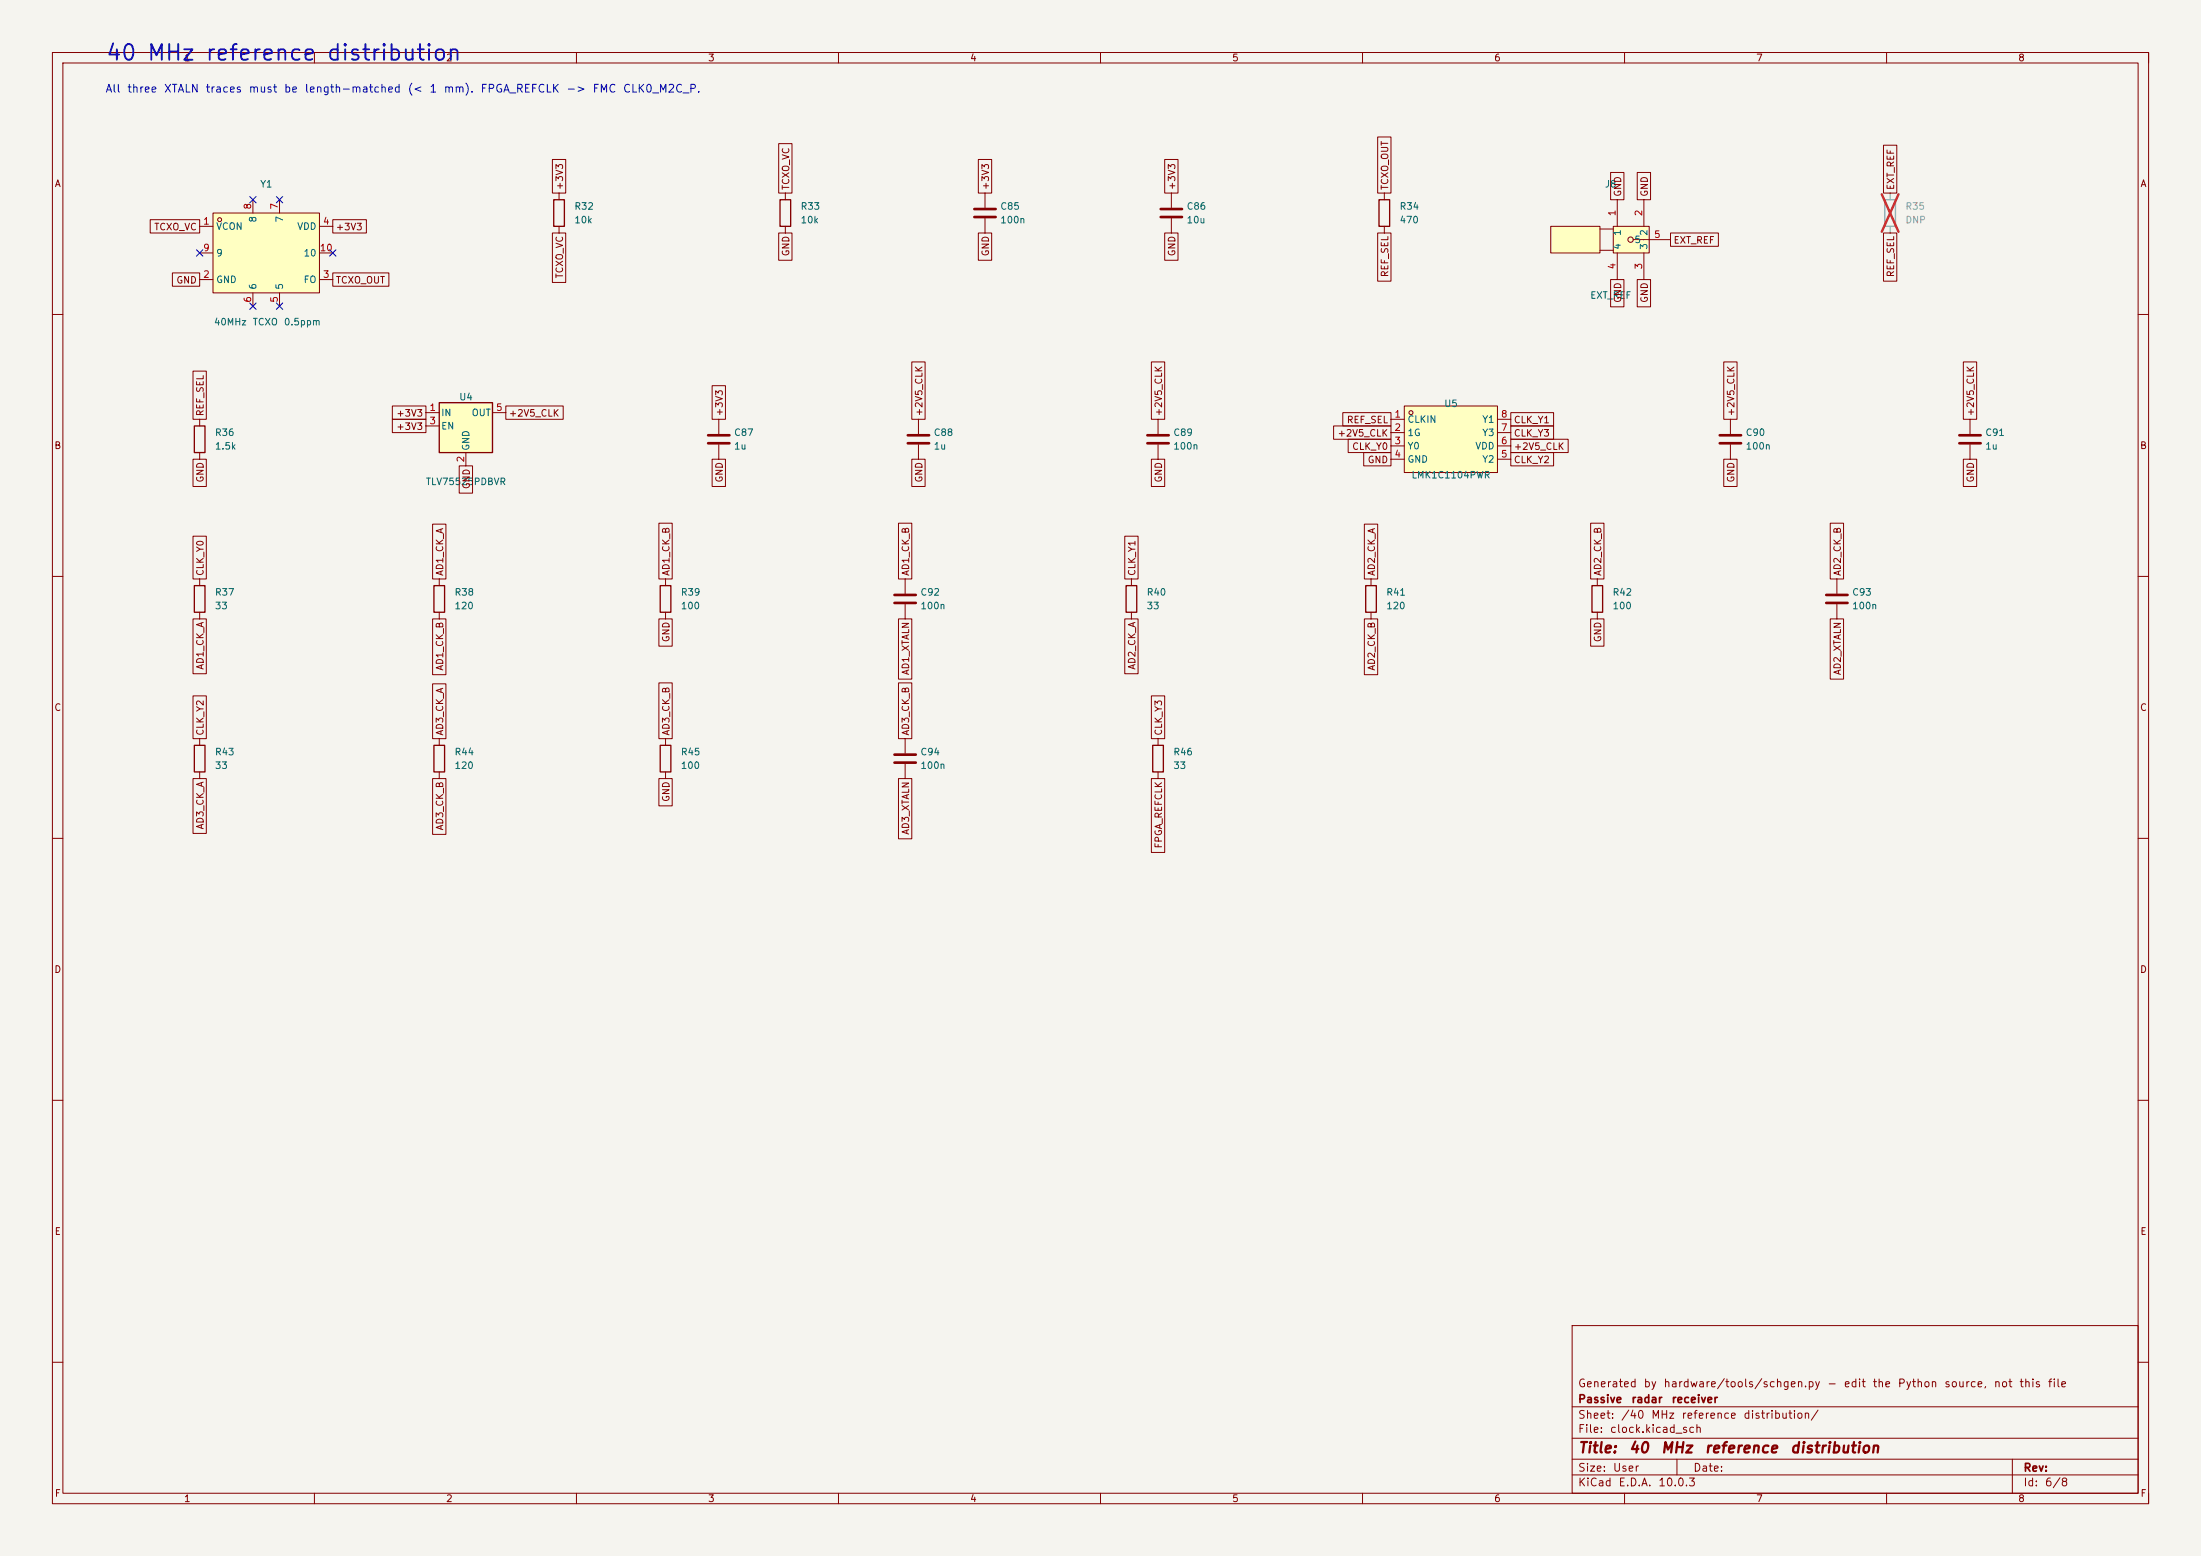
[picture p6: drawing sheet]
<svg xmlns="http://www.w3.org/2000/svg" width="420mm" height="297mm" viewBox="0 0 420 297" stroke-linecap="round" stroke-linejoin="round" font-family="sans-serif">
<path d="M0 0h420v297h-420z" fill="#f5f4ef" stroke="#f5f4ef" stroke-width=".19"/>
<g fill="none" stroke="#840000" stroke-width=".19">
<path d="M10 10h400v277h-400zM12 12h396v273h-396zM60 10v2M110 10v2M160 10v2M210 10v2M260 10v2M310 10v2M360 10v2M410 10v2M10 60h2M408 60h2"/>
<path d="M38.1 80v1.3M38.1 86.4v1.3M10 110h2M38.1 110.5v1.3M38.1 116.9v1.2M172.7 110.5v2.8M172.7 115.3v2.8M408 110h2M38.1 141v1.3M38.1 147.3v1.3M127 141v1.3M127 147.3v1.3"/>
<path d="M10 160h2M408 160h2M10 210h2M408 210h2M300 253h108v32h-108zM10 260h2M300 278.5h108M300 274.5h108M300 268.5h108M320 278.5v3M384 278.5v6.5M408 260h2"/>
<path d="M60 285v2M110 285v2M160 285v2M210 285v2M260 285v2M300 281.5h108M310 285v2M360 285v2M410 285v2"/>
</g>
<path d="M37.1 81.3h2v5.1h-2zM37.1 111.8h2v5.1h-2zM37.1 142.3h2v5h-2zM126 142.3h2v5h-2z" fill="none" stroke="#840000" stroke-width=".25"/>
<path d="M170.7 113.6h4.1M170.7 115.1h4.1" fill="none" stroke="#840000" stroke-width=".51"/>
<path d="M268 77.5h17.7v12.7h-17.7z" fill="#ffffc2"/>
<g fill="none" stroke="#840000" stroke-width=".19">
<path d="M268 77.5h17.7v12.7h-17.7zM137.2 80v2.8M137.2 84.9v2.8M175.3 80v2.8M175.3 84.9v2.8M265.4 80h2.6M265.4 82.6h2.6M265.4 85.1h2.6M265.4 87.7h2.6M285.7 80h2.6M285.7 82.6h2.6M285.7 85.1h2.6"/>
<path d="M285.7 87.7h2.6M172.7 141v2.8M172.7 145.8v2.8"/>
<circle cx="269.2" cy="78.8" r=".38"/>
</g>
<path d="M135.1 83.1h4.1M135.1 84.6h4.1M173.2 83.1h4.1M173.2 84.6h4.1M170.7 144h4.1M170.7 145.6h4.1" fill="none" stroke="#840000" stroke-width=".51"/>
<path d="M83.8 76.9h10.2v9.5h-10.2z" fill="#ffffc2"/>
<path d="M105.7 38.1h2v5.1h-2zM263.1 38.1h2.1v5.1h-2.1zM83.8 76.9h10.2v9.5h-10.2zM82.8 111.8h2v5.1h-2zM126 111.8h2v5.1h-2zM214.9 111.8h2v5.1h-2zM260.6 111.8h2v5.1h-2zM82.8 142.3h2v5h-2zM220 142.3h2v5h-2z" fill="none" stroke="#840000" stroke-width=".25"/>
<g fill="none" stroke="#840000" stroke-width=".19">
<path d="M106.7 36.9v1.2M188 36.9v2.7M223.5 36.9v2.7M264.2 36.9v1.2M106.7 43.2v1.3M188 41.7v2.8M223.5 41.7v2.8M264.2 43.2v1.3M81.3 78.8h2.5M94 78.8h2.5M81.3 81.3h2.5M88.9 86.4v2.5"/>
<path d="M221 80v2.8M221 84.9v2.8M83.8 110.5v1.3M83.8 116.9v1.2M127 110.5v1.3M127 116.9v1.2M215.9 110.5v1.3M215.9 116.9v1.2M261.6 110.5v1.3M261.6 116.9v1.2M83.8 141v1.3M83.8 147.3v1.3"/>
<path d="M221 141v1.3M221 147.3v1.3"/>
</g>
<path d="M185.9 39.9h4.1M221.5 39.9h4.1M185.9 41.4h4.1M221.5 41.4h4.1M218.9 83.1h4.1M218.9 84.6h4.1" fill="none" stroke="#840000" stroke-width=".51"/>
<g fill="#ffffc2">
<path d="M295.9 43.2h9.4v5.1h-9.4z"/>
<path d="M307.9 43.2h6.8v5.1h-6.8z"/>
</g>
<g fill="none" stroke="#840000" stroke-width=".19">
<path d="M308.6 38.1v5.1M313.7 38.1v5.1M295.9 43.2h9.4v5.1h-9.4zM305.3 43.7h2.5M305.3 47.8h2.5M307.9 43.2h6.8v5.1h-6.8zM308.6 48.3v5.1M311.7 45.7h7.1M313.7 48.3v5.1M330.2 80v2.8M330.2 84.9v2.8M375.9 80v2.8"/>
<path d="M375.9 84.9v2.8M304.8 110.5v1.3M304.8 116.9v1.2M350.5 110.5v2.8M350.5 115.3v2.8"/>
<circle cx="311.1" cy="45.7" r=".51"/>
</g>
<path d="M328.2 83.1h4M328.2 84.6h4M373.9 83.1h4.1M373.9 84.6h4.1M348.5 113.6h4.1M348.5 115.1h4.1" fill="none" stroke="#840000" stroke-width=".51"/>
<path d="M303.8 111.8h2v5.1h-2z" fill="none" stroke="#840000" stroke-width=".25"/>
<path d="M359.7 38.1h2v5.1h-2z" fill="none" stroke="#9c9b98" stroke-width=".25"/>
<path d="M360.7 36.9v1.2M360.7 43.2v1.3" fill="none" stroke="#9c9b98" stroke-width=".19"/>
<path d="M359.1 37.1l3.2 7.1M362.3 37.1l-3.2 7.1" fill="none" stroke="#e12e31" stroke-width=".46"/>
<path d="M40.6 40.7h20.4v15.2h-20.4z" fill="#ffffc2"/>
<g fill="none" stroke="#840000" stroke-width=".19">
<path d="M48.3 38.1v2.6M53.3 38.1v2.6M105.4 30.4h2.6v6.5h-2.6zM148.6 27.4h2.5v9.5h-2.5zM149.9 36.9v1.2M186.7 30.4h2.5v6.5h-2.5zM222.2 30.4h2.6v6.5h-2.6zM262.9 26.1h2.5v10.8h-2.5zM307.3 32.9h2.6v5.2h-2.6zM312.4 32.9h2.6v5.2h-2.6zM359.4 27.7h2.6v9.2h-2.6zM28.7 41.9h9.4v2.6h-9.4z"/>
<path d="M32.9 52.1h5.2v2.5h-5.2zM38.1 43.2h2.5M38.1 53.4h2.5M38.1 48.3h2.5M40.6 40.7h20.4v15.2h-20.4zM48.3 55.9v2.5M53.3 55.9v2.5M61 43.2h2.5M61 53.4h2.5M61 48.3h2.5M63.5 41.9h6.4v2.6h-6.4zM63.5 52.1h10.7v2.5h-10.7z"/>
<path d="M105.4 44.5h2.6v9.4h-2.6zM148.6 44.5h2.5v5.2h-2.5zM149.9 43.2v1.3M186.7 44.5h2.5v5.2h-2.5zM222.2 44.5h2.6v5.2h-2.6zM262.9 44.5h2.5v9.2h-2.5zM307.3 53.4h2.6v5.2h-2.6zM312.4 53.4h2.6v5.2h-2.6zM318.8 44.5h9.1v2.5h-9.1zM359.4 44.5h2.6v9.2h-2.6zM36.8 70.8h2.6v9.2h-2.6zM74.9 77.5h6.4v2.5h-6.4z"/>
<path d="M96.5 77.5h11v2.5h-11zM135.9 73.6h2.5v6.4h-2.5zM174 69.1h2.5v10.9h-2.5zM219.7 69.1h2.6v10.9h-2.6zM256.2 78.8h9.2v2.5h-9.2zM288.3 78.8h8.2v2.5h-8.2zM328.9 69.1h2.6v10.9h-2.6zM374.6 69.1h2.6v10.9h-2.6zM36.8 87.7h2.6v5.2h-2.6zM74.9 80h6.4v2.6h-6.4zM87.6 88.9h2.6v5.2h-2.6zM125.7 99.9h2.6v10.6h-2.6z"/>
<path d="M135.9 87.7h2.5v5.2h-2.5zM171.4 99.9h2.6v10.6h-2.6zM174 87.7h2.5v5.2h-2.5zM219.7 87.7h2.6v5.2h-2.6zM254.5 81.3h10.9v2.5h-10.9zM257.3 83.8h8.1v2.6h-8.1zM260.2 86.4h5.2v2.5h-5.2zM288.3 86.4h8.2v2.5h-8.2zM288.3 83.8h10.9v2.6h-10.9zM288.3 81.3h8.2v2.5h-8.2zM303.5 99.9h2.6v10.6h-2.6zM328.9 87.7h2.6v5.2h-2.6z"/>
<path d="M349.2 99.9h2.6v10.6h-2.6zM374.6 87.7h2.6v5.2h-2.6zM36.8 118.1h2.6v10.5h-2.6zM36.8 102.3h2.6v8.2h-2.6zM82.5 118.1h2.6v10.7h-2.6zM82.5 100h2.6v10.5h-2.6zM125.7 118.1h2.6v5.2h-2.6zM171.4 118.1h2.6v11.5h-2.6zM214.6 102.3h2.6v8.2h-2.6zM214.6 118.1h2.6v10.5h-2.6zM260.3 118.1h2.6v10.7h-2.6zM260.3 100h2.6v10.5h-2.6z"/>
<path d="M303.5 118.1h2.6v5.2h-2.6zM349.2 118.1h2.6v11.5h-2.6zM36.8 132.8h2.6v8.2h-2.6zM82.5 130.5h2.6v10.5h-2.6zM125.7 130.3h2.6v10.7h-2.6zM171.4 130.3h2.6v10.7h-2.6zM219.7 132.8h2.6v8.2h-2.6zM36.8 148.6h2.6v10.5h-2.6zM82.5 148.6h2.6v10.7h-2.6zM125.7 148.6h2.6v5.2h-2.6zM171.4 148.6h2.6v11.5h-2.6zM219.7 148.6h2.6v14.1h-2.6z"/>
<circle cx="41.9" cy="41.9" r=".38"/>
</g>
<path d="M148.8 38.1h2.1v5.1h-2.1z" fill="none" stroke="#840000" stroke-width=".25"/>
<path d="M47.7 37.5l1.2 1.2M48.9 37.5l-1.2 1.2M52.7 37.5l1.2 1.2M53.9 37.5l-1.2 1.2M37.5 47.7l1.2 1.2M38.7 47.7l-1.2 1.2M47.7 57.8l1.2 1.3M48.9 57.8l-1.2 1.3M52.7 57.8l1.2 1.3M53.9 57.8l-1.2 1.3M62.9 47.7l1.2 1.2M64.1 47.7l-1.2 1.2" fill="none" stroke="#000084" stroke-width=".19"/>
<text font-size="3" fill="#0000c2" x="20" y="12.3">40 MHz reference distribution</text>
<g font-size="2" fill="#840000">
<text x="301" y="277.9">Title:</text>
<text x="310.7" y="277.9">40</text>
<text x="316.8" y="277.9">MHz</text>
<text x="325.1" y="277.9">reference</text>
<text x="341.4" y="277.9">distribution</text>
</g>
<g font-size="1.5" fill="#0000c2">
<text x="20" y="18">All</text>
<text x="24.2" y="18">three</text>
<text x="31.2" y="18">XTALN</text>
<text x="39.1" y="18">traces</text>
<text x="47.3" y="18">must</text>
<text x="54.1" y="18">be</text>
<text x="58" y="18">length-matched</text>
<text x="77.7" y="18">(&lt;</text>
<text x="81.8" y="18">1</text>
<text x="84.6" y="18">mm).</text>
<text x="91.6" y="18">FPGA_REFCLK</text>
<text x="107.9" y="18">-&gt;</text>
<text x="113" y="18">FMC</text>
<text x="118.8" y="18">CLK0_M2C_P.</text>
</g>
<g font-size="1.5" fill="#840000">
<text x="301" y="268.2">Passive</text>
<text x="301" y="265.2">Generated</text>
<text x="311.2" y="268.2">radar</text>
<text x="313.5" y="265.2">by</text>
<text x="317.3" y="265.2">hardware/tools/schgen.py</text>
<text x="318.8" y="268.2">receiver</text>
<text x="348.5" y="265.2">-</text>
<text x="351.7" y="265.2">edit</text>
<text x="357.2" y="265.2">the</text>
<text x="362" y="265.2">Python</text>
<text x="370.9" y="265.2">source,</text>
<text x="380.3" y="265.2">not</text>
<text x="385.2" y="265.2">this</text>
<text x="390.6" y="265.2">file</text>
<text x="301" y="273.9">File:</text>
<text x="301" y="271.2">Sheet:</text>
<text x="307.1" y="273.9">clock.kicad_sch</text>
<text x="309.2" y="271.2">/40</text>
<text x="315" y="271.2">MHz</text>
<text x="320.8" y="271.2">reference</text>
<text x="332.6" y="271.2">distribution/</text>
<text x="301" y="281.3">Size:</text>
<text x="307.7" y="281.3">User</text>
<text x="323" y="281.3">Date:</text>
<text x="386" y="281.3">Rev:</text>
<text x="301" y="284.1">KiCad</text>
<text x="308.7" y="284.1">E.D.A.</text>
<text x="316.3" y="284.1">10.0.3</text>
<text x="386" y="284.1">Id:</text>
<text x="390.1" y="284.1">6/8</text>
</g>
<g font-size="1.3" fill="#840000">
<text x="35" y="12">1</text>
<text x="85" y="12">2</text>
<text x="135" y="12">3</text>
<text x="185" y="12">4</text>
<text x="235" y="12">5</text>
<text x="285" y="12">6</text>
<text x="335" y="12">7</text>
<text x="385" y="12">8</text>
<text x="10.3" y="36">A</text>
<text x="107.7" y="36.4" transform="rotate(-90 107.7 36.4)">+3V3</text>
<text x="150.9" y="36.4" transform="rotate(-90 150.9 36.4)">TCXO_VC</text>
<text x="189" y="36.4" transform="rotate(-90 189 36.4)">+3V3</text>
<text x="224.6" y="36.4" transform="rotate(-90 224.6 36.4)">+3V3</text>
<text x="265.2" y="36.4" transform="rotate(-90 265.2 36.4)">TCXO_OUT</text>
<text x="309.7" y="37.6" transform="rotate(-90 309.7 37.6)">GND</text>
<text x="314.8" y="37.6" transform="rotate(-90 314.8 37.6)">GND</text>
<text x="361.7" y="36.4" transform="rotate(-90 361.7 36.4)">EXT_REF</text>
<text x="408.3" y="36">A</text>
<text x="29.3" y="44.3">TCXO_VC</text>
<text x="64" y="44.3">+3V3</text>
<text x="319.2" y="46.8">EXT_REF</text>
<text x="107.7" y="53.3" transform="rotate(-90 107.7 53.3)">TCXO_VC</text>
<text x="150.9" y="49" transform="rotate(-90 150.9 49)">GND</text>
<text x="189" y="49" transform="rotate(-90 189 49)">GND</text>
<text x="224.6" y="49" transform="rotate(-90 224.6 49)">GND</text>
<text x="265.2" y="53" transform="rotate(-90 265.2 53)">REF_SEL</text>
<text x="361.7" y="53" transform="rotate(-90 361.7 53)">REF_SEL</text>
<text x="33.5" y="54.4">GND</text>
<text x="64" y="54.4">TCXO_OUT</text>
<text x="309.7" y="57.9" transform="rotate(-90 309.7 57.9)">GND</text>
<text x="314.8" y="57.9" transform="rotate(-90 314.8 57.9)">GND</text>
<text x="39.2" y="79.6" transform="rotate(-90 39.2 79.6)">REF_SEL</text>
<text x="75.5" y="79.8">+3V3</text>
<text x="75.5" y="82.4">+3V3</text>
<text x="97" y="79.8">+2V5_CLK</text>
<text x="138.2" y="79.6" transform="rotate(-90 138.2 79.6)">+3V3</text>
<text x="176.3" y="79.6" transform="rotate(-90 176.3 79.6)">+2V5_CLK</text>
<text x="222" y="79.6" transform="rotate(-90 222 79.6)">+2V5_CLK</text>
<text x="255.1" y="83.6">+2V5_CLK</text>
<text x="256.9" y="81.1">REF_SEL</text>
<text x="288.8" y="83.6">CLK_Y3</text>
<text x="288.8" y="81.1">CLK_Y1</text>
<text x="331.3" y="79.6" transform="rotate(-90 331.3 79.6)">+2V5_CLK</text>
<text x="377" y="79.6" transform="rotate(-90 377 79.6)">+2V5_CLK</text>
<text x="10.3" y="86">B</text>
<text x="257.9" y="86.2">CLK_Y0</text>
<text x="260.9" y="88.7">GND</text>
<text x="288.8" y="88.7">CLK_Y2</text>
<text x="288.8" y="86.2">+2V5_CLK</text>
<text x="408.3" y="86">B</text>
<text x="39.2" y="92.2" transform="rotate(-90 39.2 92.2)">GND</text>
<text x="90" y="93.5" transform="rotate(-90 90 93.5)">GND</text>
<text x="138.2" y="92.2" transform="rotate(-90 138.2 92.2)">GND</text>
<text x="176.3" y="92.2" transform="rotate(-90 176.3 92.2)">GND</text>
<text x="222" y="92.2" transform="rotate(-90 222 92.2)">GND</text>
<text x="331.3" y="92.2" transform="rotate(-90 331.3 92.2)">GND</text>
<text x="377" y="92.2" transform="rotate(-90 377 92.2)">GND</text>
<text x="39.2" y="110" transform="rotate(-90 39.2 110)">CLK_Y0</text>
<text x="84.9" y="110" transform="rotate(-90 84.9 110)">AD1_CK_A</text>
<text x="128.1" y="110" transform="rotate(-90 128.1 110)">AD1_CK_B</text>
<text x="173.8" y="110" transform="rotate(-90 173.8 110)">AD1_CK_B</text>
<text x="217" y="110" transform="rotate(-90 217 110)">CLK_Y1</text>
<text x="262.7" y="110" transform="rotate(-90 262.7 110)">AD2_CK_A</text>
<text x="305.9" y="110" transform="rotate(-90 305.9 110)">AD2_CK_B</text>
<text x="351.6" y="110" transform="rotate(-90 351.6 110)">AD2_CK_B</text>
<text x="128.1" y="122.7" transform="rotate(-90 128.1 122.7)">GND</text>
<text x="305.9" y="122.7" transform="rotate(-90 305.9 122.7)">GND</text>
<text x="39.2" y="127.9" transform="rotate(-90 39.2 127.9)">AD1_CK_A</text>
<text x="84.9" y="128.1" transform="rotate(-90 84.9 128.1)">AD1_CK_B</text>
<text x="173.8" y="129" transform="rotate(-90 173.8 129)">AD1_XTALN</text>
<text x="217" y="127.9" transform="rotate(-90 217 127.9)">AD2_CK_A</text>
<text x="262.7" y="128.1" transform="rotate(-90 262.7 128.1)">AD2_CK_B</text>
<text x="351.6" y="129" transform="rotate(-90 351.6 129)">AD2_XTALN</text>
<text x="10.3" y="136">C</text>
<text x="408.3" y="136">C</text>
<text x="39.2" y="140.5" transform="rotate(-90 39.2 140.5)">CLK_Y2</text>
<text x="84.9" y="140.5" transform="rotate(-90 84.9 140.5)">AD3_CK_A</text>
<text x="128.1" y="140.5" transform="rotate(-90 128.1 140.5)">AD3_CK_B</text>
<text x="173.8" y="140.5" transform="rotate(-90 173.8 140.5)">AD3_CK_B</text>
<text x="222" y="140.5" transform="rotate(-90 222 140.5)">CLK_Y3</text>
<text x="128.1" y="153.2" transform="rotate(-90 128.1 153.2)">GND</text>
<text x="39.2" y="158.4" transform="rotate(-90 39.2 158.4)">AD3_CK_A</text>
<text x="84.9" y="158.6" transform="rotate(-90 84.9 158.6)">AD3_CK_B</text>
<text x="173.8" y="159.5" transform="rotate(-90 173.8 159.5)">AD3_XTALN</text>
<text x="222" y="162.1" transform="rotate(-90 222 162.1)">FPGA_REFCLK</text>
<text x="10.3" y="186">D</text>
<text x="408.3" y="186">D</text>
<text x="10.3" y="236">E</text>
<text x="408.3" y="236">E</text>
<text x="10.3" y="286">F</text>
<text x="35" y="287">1</text>
<text x="85" y="287">2</text>
<text x="135" y="287">3</text>
<text x="185" y="287">4</text>
<text x="235" y="287">5</text>
<text x="285" y="287">6</text>
<text x="335" y="287">7</text>
<text x="385" y="287">8</text>
<text x="408.3" y="286">F</text>
</g>
<g font-size="1.3" fill="#a90000">
<text x="48.2" y="40.1" transform="rotate(-90 48.2 40.1)">8</text>
<text x="53.3" y="40.1" transform="rotate(-90 53.3 40.1)">7</text>
<text x="308.6" y="41.4" transform="rotate(-90 308.6 41.4)">1</text>
<text x="313.7" y="41.4" transform="rotate(-90 313.7 41.4)">2</text>
<text x="38.7" y="43.2">1</text>
<text x="61.5" y="43.2">4</text>
<text x="315.5" y="45.7">5</text>
<text x="38.7" y="53.3">2</text>
<text x="38.7" y="48.3">9</text>
<text x="60.9" y="48.3">10</text>
<text x="61.5" y="53.3">3</text>
<text x="308.6" y="51.5" transform="rotate(-90 308.6 51.5)">4</text>
<text x="313.7" y="51.5" transform="rotate(-90 313.7 51.5)">3</text>
<text x="48.2" y="57.9" transform="rotate(-90 48.2 57.9)">6</text>
<text x="53.3" y="57.9" transform="rotate(-90 53.3 57.9)">5</text>
<text x="81.8" y="78.7">1</text>
<text x="81.8" y="81.3">3</text>
<text x="94.5" y="78.7">5</text>
<text x="266" y="80">1</text>
<text x="266" y="82.5">2</text>
<text x="286.3" y="82.5">7</text>
<text x="286.3" y="80">8</text>
<text x="88.9" y="88.4" transform="rotate(-90 88.9 88.4)">2</text>
<text x="266" y="85.1">3</text>
<text x="266" y="87.6">4</text>
<text x="286.3" y="87.6">5</text>
<text x="286.3" y="85.1">6</text>
</g>
<g font-size="1.3" fill="#006464">
<text x="49.5" y="36.1">Y1</text>
<text x="109.5" y="40.3">R32</text>
<text x="152.7" y="40.3">R33</text>
<text x="190.8" y="40.3">C85</text>
<text x="226.3" y="40.3">C86</text>
<text x="267" y="40.3">R34</text>
<text x="306.1" y="36.1">J8</text>
<text x="41.1" y="44.2">VCON</text>
<text x="49.2" y="42.6" transform="rotate(-90 49.2 42.6)">8</text>
<text x="54.3" y="42.6" transform="rotate(-90 54.3 42.6)">7</text>
<text x="56.6" y="44.2">VDD</text>
<text x="109.5" y="42.9">10k</text>
<text x="152.7" y="42.9">10k</text>
<text x="190.8" y="42.9">100n</text>
<text x="226.3" y="42.9">10u</text>
<text x="267" y="42.9">470</text>
<text x="309.6" y="47.8" transform="rotate(-90 309.6 47.8)">4</text>
<text x="309.6" y="45.1" transform="rotate(-90 309.6 45.1)">1</text>
<text x="311.8" y="46.7">5</text>
<text x="314.7" y="47.8" transform="rotate(-90 314.7 47.8)">3</text>
<text x="314.7" y="45.1" transform="rotate(-90 314.7 45.1)">2</text>
<text x="41.1" y="49.3">9</text>
<text x="57.8" y="49.3">10</text>
<text x="41.1" y="54.3">GND</text>
<text x="49.2" y="55.4" transform="rotate(-90 49.2 55.4)">6</text>
<text x="54.3" y="55.4" transform="rotate(-90 54.3 55.4)">5</text>
<text x="57.8" y="54.3">FO</text>
<text x="303.3" y="57.3">EXT_REF</text>
<text x="40.7" y="62.4">40MHz</text>
<text x="48.1" y="62.4">TCXO</text>
<text x="54.1" y="62.4">0.5ppm</text>
<text x="87.5" y="76.7">U4</text>
<text x="40.9" y="83.5">R36</text>
<text x="84.1" y="79.7">IN</text>
<text x="84.1" y="82.3">EN</text>
<text x="89.9" y="79.7">OUT</text>
<text x="140" y="83.5">C87</text>
<text x="178.1" y="83.5">C88</text>
<text x="223.8" y="83.5">C89</text>
<text x="268.5" y="81">CLKIN</text>
<text x="268.5" y="83.5">1G</text>
<text x="275.5" y="78">U5</text>
<text x="282.7" y="83.5">Y3</text>
<text x="282.7" y="81">Y1</text>
<text x="333" y="83.5">C90</text>
<text x="378.7" y="83.5">C91</text>
<text x="40.9" y="86.1">1.5k</text>
<text x="89.9" y="86.1" transform="rotate(-90 89.9 86.1)">GND</text>
<text x="140" y="86.1">1u</text>
<text x="178.1" y="86.1">1u</text>
<text x="223.8" y="86.1">100n</text>
<text x="268.5" y="86.1">Y0</text>
<text x="268.5" y="88.6">GND</text>
<text x="281.4" y="86.1">VDD</text>
<text x="282.7" y="88.6">Y2</text>
<text x="333" y="86.1">100n</text>
<text x="378.7" y="86.1">1u</text>
<text x="81.1" y="92.9">TLV75525PDBVR</text>
<text x="269.2" y="91.6">LMK1C1104PWR</text>
<text x="40.9" y="114">R37</text>
<text x="86.6" y="114">R38</text>
<text x="129.8" y="114">R39</text>
<text x="175.5" y="114">C92</text>
<text x="218.7" y="114">R40</text>
<text x="264.4" y="114">R41</text>
<text x="307.6" y="114">R42</text>
<text x="353.3" y="114">C93</text>
<text x="40.9" y="116.6">33</text>
<text x="86.6" y="116.6">120</text>
<text x="129.8" y="116.6">100</text>
<text x="175.5" y="116.6">100n</text>
<text x="218.7" y="116.6">33</text>
<text x="264.4" y="116.6">120</text>
<text x="307.6" y="116.6">100</text>
<text x="353.3" y="116.6">100n</text>
<text x="40.9" y="144.5">R43</text>
<text x="40.9" y="147.1">33</text>
<text x="86.6" y="147.1">120</text>
<text x="86.6" y="144.5">R44</text>
<text x="129.8" y="147.1">100</text>
<text x="129.8" y="144.5">R45</text>
<text x="175.5" y="147.1">100n</text>
<text x="175.5" y="144.5">C94</text>
<text x="223.8" y="144.5">R46</text>
<text x="223.8" y="147.1">33</text>
</g>
<g font-size="1.3" fill="#939391">
<text x="363.5" y="40.3">R35</text>
<text x="363.5" y="42.9">DNP</text>
</g>
</svg>
